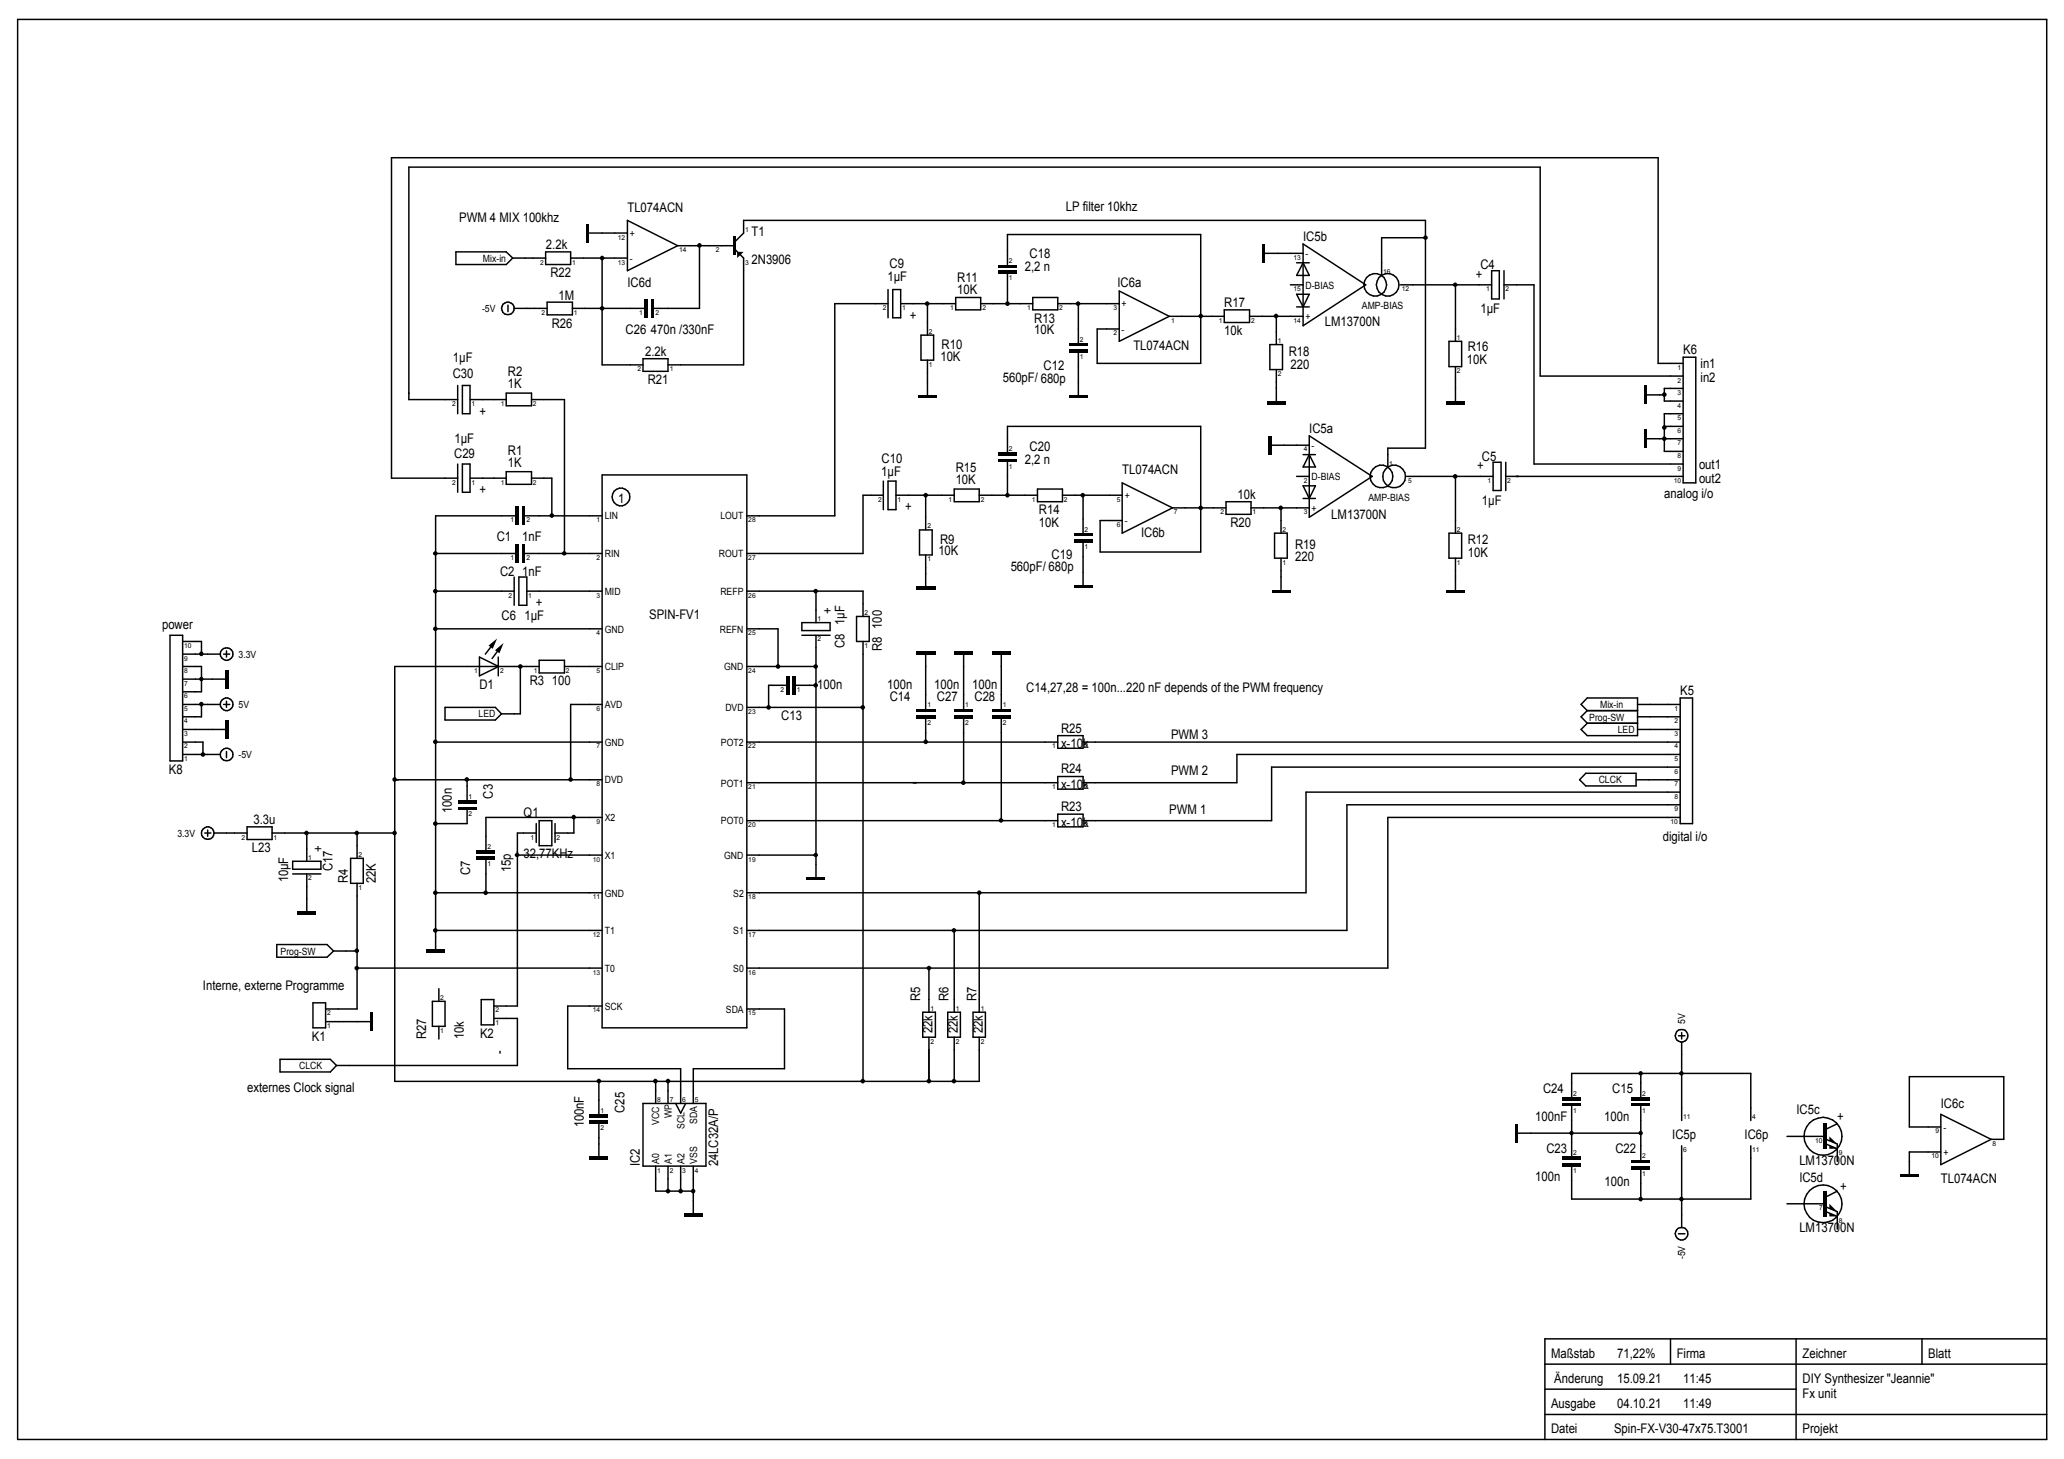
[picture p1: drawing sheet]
<svg xmlns="http://www.w3.org/2000/svg" width="297mm" height="210mm" viewBox="0 0 297 210" stroke-linecap="round" stroke-linejoin="round" font-family="sans-serif">
<g fill="none" stroke="#000" stroke-width=".21">
<path d="M2.5 2.8h292.1v204.3h-292.1zM65.6 36.2h7.3l.9 .9-.9 1h-7.3zM73.8 37.1h4.7M78.5 36.2h3.6v1.9h-3.6zM82.1 37.1h8.2M84.8 33.5h5.5M86.7 37.1v15.4h5.8M90.3 31.7l7.2 3.6-7.2 3.6zM97.5 35.3h8.2M100.7 35.3v9.1h-6.6M105.7 35.8l1.3 1.3v15.4h-10.9M105.7 34.9l1.3-1.4v-1.8h98.1v32.8h-5.4v2.7"/>
<path d="M145 38.1v-4.4h27.8v18.6h-14.9v-5h3.2M145 39.4v4.3M182.1 36.4h5.4M186.6 37.8h1.8M187.5 35.1l9.1 5.9-9.1 5.9zM187.5 37.8l.9 1.8h-1.8zM205.1 34.2h-6.3v5.4M214.7 38.9h1.1v4.1h-1.1zM216.4 38.9v4.1M65.9 55.5v4M66.5 55.5h1.1v4h-1.1zM67.6 57.5h5.3"/>
<path d="M72.9 56.6h3.6v1.8h-3.6zM73.1 43.9v.9M74 44.4h4.7M76.5 57.5h4.7v22.1M78.7 43.5h3.7v1.8h-3.7zM82.4 44.4h10.3M92.5 51.6h3.6v1.8h-3.6zM127.8 43.7h-7.7v30.5h-12.6M127.8 41.7v4M128.5 41.7h1.1v4h-1.1zM129.6 43.7h7.9M132.5 48.2h1.9v3.6h-1.9z"/>
<path d="M133.5 43.7v4.5M133.5 51.8v5M137.5 42.8h3.6v1.8h-3.6zM141.1 43.7h7.5M148.6 42.8h3.6v1.8h-3.6zM152.2 43.7h8.9M155.2 43.7v5.7M155.2 50.7v6.1M161.1 41.9l7.2 3.6-7.2 3.6zM168.3 45.5h7.9M176.2 44.6h3.6v1.8h-3.6zM179.8 45.5h7.7"/>
<path d="M182.7 49.6h1.9v3.6h-1.9zM183.7 45.5v4.1M183.7 53.2v4.5M185.7 41h1.8M186.6 44.2h1.8M186.6 42.3h1.8l-.9 1.9zM201.5 41h13.2M208.5 49.1h1.9v3.6h-1.9zM209.5 41v8.1M209.5 52.7v5M216.4 41h4.4v25.8h21.4M237 56.8h2.5"/>
<path d="M242.2 59.5h-2.7v5.4h2.7M242.2 55.9h-2.7v1.8h2.7M242.2 54.1h-20.5v-30.1h-162.9v33.5h7.1M242.2 52.3h-3.6v-29.6h-182.3v46.1h9.6M242.2 51.4h1.8v18.1h-1.8zM62.7 79.6h11.5M65.9 66.8v4M66.5 66.8h1.1v4h-1.1zM67.6 68.8h5.3M72.9 67.9h3.6v1.8h-3.6zM74.2 74.2h-11.5v62.4M75.6 79.6h11.1"/>
<path d="M75.6 74.2h11.1M76.5 68.8h2.9v5.4M86.7 68.3h20.8v79.6h-20.8zM127.1 71.2h-2.9v8.4h-16.7M127.1 69.2v4.1M127.8 69.2h1.1v4.1h-1.1zM128.9 71.2h8.4M132.3 76.2h1.9v3.6h-1.9zM133.2 71.2v5M133.2 79.8v4.6M137.3 70.4h3.6v1.8h-3.6zM140.9 71.2h8.4"/>
<path d="M145 65.2v-3.9h27.8v18.1h-14.5v-4.5h3.2M145 66.5v4.7M149.3 70.4h3.6v1.8h-3.6zM152.9 71.2h8.6M155.9 71.2v5.5M155.9 78.1v6.1M161.5 69.5l7.2 3.6-7.2 3.6zM168.7 73.1h7.7M176.4 72.2h3.6v1.8h-3.6zM180 73.1h8.4M183 64.1h5.4M183.4 76.7h1.8v3.6h-1.8z"/>
<path d="M184.4 73.1v3.6M186.6 68.5h1.8M187.5 65.4h1.8M187.5 71.7h1.8M187.5 69.9h1.8l-.9 1.8zM188.4 62.7l9.1 5.8-9.1 5.9zM188.4 65.4l.9 1.8h-1.8zM202.4 68.5h12.5M208.5 76.7h1.9v3.6h-1.9zM209.5 68.5v8.2M214.9 66.5h1.1v4.1h-1.1zM216.7 68.5h25.5"/>
<path d="M216.7 66.5v4.1M237 63.1h5.2M239.5 61.3h2.7M24.5 91.4h1.8v18.1h-1.8zM26.3 94.1h5.4M26.3 97.7h6.1M26.3 92.3h2.7v1.8M26.3 95.9h2.7v3.6h-2.7M32.2 94.1h.9M32.6 93.6v.9M62.7 85h11.3M62.7 90.5h24"/>
<path d="M69 94.5l2.8 1.4-2.8 1.3zM71 92.6l-1.2 1.5M71.7 94.5v2.7M71.9 93.3l-1.1 1.4M74 83v4.1M74.7 83h1.1v4.1h-1.1zM74.9 95.9v6.8h-2.7M75.8 85h10.9M77.6 95h3.6v1.8h-3.6zM77.6 95.9h-20.8v59.7h84.1v-6.4M81.2 95.9h5.5M107.5 95.9h9.9"/>
<path d="M107.5 85h16.7v3.7M107.5 90.5h4.5v5.4M113.1 98.6h-2.5v3.2M114.5 98.6h2.9M115.4 91.4h4.1M115.4 89.6h4.1v1.1h-4.1zM117.4 85v4.6M117.4 91.4v34.8M123.3 88.7h1.8v3.6h-1.8zM124.2 92.3v63.3M133.2 94.1v7.9M138.7 94.1v7.9"/>
<path d="M144.1 94.1v7.9M184.4 80.3v4.5M209.5 80.3v4.5M26.3 101.3h5.4M26.3 104.9h6.1M26.3 108.5h5.4M26.3 106.8h2.9v1.7M29 101.3v1.8h-2.7M29.5 119.8h.8M29.9 119.4v.9M30.8 119.8h4.8M32.2 101.3h.9"/>
<path d="M32.6 100.9v.9M32.6 108.1v.9M35.6 119h3.6v1.8h-3.6zM39.2 119.8h17.6M44.2 119.8v4.1M51.4 119.8v3.7M56.8 112.2h29.9M62.7 106.8h24M64 101.8h7.3l.9 .9-.9 .9h-7.3zM67.2 116.5v2h-4.5M67.2 112.2v2.9M77.2 119.8h-2.7v24.9h-3.4"/>
<path d="M77.2 118.5v2.7M77.6 118.1h1.8v3.6h-1.8zM79.9 118.5v2.7M82.6 117.6v2.2h-2.7M86.7 101.3h-4.6v10.9M86.7 117.6h-16.8v4.7M107.5 106.8h44.7M107.5 101.8h16.7M107.5 112.6h44.7M107.5 118.1h44.7M133.2 103.4v3.4M138.7 103.4v9.2"/>
<path d="M144.1 103.4v14.7M152.2 117.1h3.7v1.9h-3.7zM152.2 105.8h3.7v1.9h-3.7zM152.2 111.7h3.7v1.8h-3.7zM155.9 106.8h85.9M228.2 111.3h7.3v1.8h-7.3l-.9-.9zM228.4 102.2l-.9-.9 .9-.9h7.3v5.4h-7.3l-.9-.9 .9-.8M228.4 102.2h7.3M228.4 102.2l-.9 .9 .9 1M228.4 104.1h7.3M235.5 112.2h6.3M235.7 103.1h6.1"/>
<path d="M235.7 101.3h6.1M235.7 104.9h6.1M241.8 100.4h1.8v18.1h-1.8zM241.8 108.5h-63.8v4.1h-22.1M241.8 117.6h-42.1v21.7h-92.2M241.8 115.8h-48v18.1h-86.3M241.8 114h-53.8v14.4h-80.5M241.8 110.4h-58.8v7.7h-27.1M39.8 135.9h7.3l.9 .9-.9 .9h-7.3zM42.1 125.7h4.1M42.1 123.9h4.1v1.2h-4.1zM44.2 125.7v5.4"/>
<path d="M48 136.8h3.4M50.5 123.5h1.8v3.6h-1.8zM51.4 127.1v18.1h-4.5M51.4 139.3h35.3M62.7 128.4h24M62.7 133.9h24M69.9 123.7v4.7M74.5 123h12.2M107.5 123h9.9M133.7 139.3v6.3M137.3 133.9v11.7M140.9 128.4v17.2"/>
<path d="M40.3 152.4h7.2l.9 .9-.9 .9h-7.2zM45 144.3h1.9v3.6h-1.9zM46.9 147h6.3M62.2 144.1h1.8v3.6h-1.8zM63.2 142.2v1.9M63.2 147.7v1.8M69.3 143.8h1.8v3.6h-1.8zM71.1 146.5h3.4v6.8h-26.1M72 151.3v.2M86.2 155.6v4.7M86.7 144.7h-5v9.1h16.3v4.9M92.5 158.7h9.1v9.1h-9.1z"/>
<path d="M94.4 155.6v3.1M96.1 155.6v3.1M97.2 158.7l.8 1.4 .7-1.4M107.5 145.2h5.4v8.6h-13.1v4.9M132.8 145.6h1.8v3.6h-1.8zM133.7 149.2v6.4M136.4 145.6h1.8v3.6h-1.8zM137.3 149.2v6.4M140 145.6h1.8v3.6h-1.8zM226.2 157.8v-3.4h25.8v6.8M226.2 159.2v7.2M236.1 154.4v3.4"/>
<path d="M236.1 159.2v7.7M241.6 149h.9M242 148.5v1M242 149.9v11.3M86.2 161.7v4.7M94.4 167.8v3.6h5.4M96.1 167.8v3.6M98 167.8v3.6M99.8 167.8v6.7M218.5 163h17.6M236.1 168.2v4.3M241.6 177.5h.9"/>
<path d="M242 164.8v11.8M252 164.8v7.7h-25.8v-4.7M257.2 173.2h5.4M257.2 163.5h5.4M262.8 163.9l1.6 .7v2.5M262.8 173.7l1.6 .6v2.5M262.8 174.3l1.6 .7M262.8 164.6l1.6 .7M264.4 171.4l-1.5 .7M264.4 161.7l-1.5 .7M279.3 162.1h-4.5v-7.2h13.6v9h-1.8M279.3 165.7h-4.5v3.2"/>
<path d="M279.3 160.3l7.3 3.6-7.3 3.7zM222.3 199.9h36.2M222.3 196.3h72.3M240.4 192.6v3.7M258.5 192.6v14.5M276.6 192.6v3.7M294.6 192.6h-72.3v14.5M222.3 203.5h72.3"/>
<circle cx="73.1" cy="44.4" r=".9"/>
<circle cx="197.9" cy="41" r="1.62"/>
<circle cx="199.7" cy="41" r="1.64"/>
<circle cx="89.4" cy="71.5" r="1.3"/>
<circle cx="198.8" cy="68.5" r="1.64"/>
<circle cx="200.7" cy="68.5" r="1.63"/>
<circle cx="32.6" cy="94.1" r=".9"/>
<circle cx="29.9" cy="119.9" r=".9"/>
<circle cx="32.6" cy="101.3" r=".9"/>
<circle cx="32.6" cy="108.6" r=".9"/>
<circle cx="242" cy="149" r=".91"/>
<circle cx="242" cy="177.5" r=".92"/>
<circle cx="262.4" cy="163.5" r="2.73"/>
<circle cx="262.4" cy="173.2" r="2.72"/>
</g>
<g fill="#000">
<path d="M106.1 36.2h.9l-.9 .9zM70.3 92.9l1.2-1-.6 1.4zM71.2 93.6l1.3-1.1-.6 1.5zM263.3 174.5l1.1 .5h-1.1zM263.3 173.2l1.1 1.1-1.1-.4zM263.3 164.8l1.1 .5h-1.1zM263.3 163.5l1.1 1.1-1.1-.4z"/>
<path d="M143.6 38.9h2.7v.5h-2.7z" fill-rule="evenodd"/>
<path d="M92.7 43h.5v2.7h-.5z" fill-rule="evenodd"/>
<path d="M153.8 50.2h2.7v.5h-2.7z" fill-rule="evenodd"/>
<path d="M182.3 57.7h2.7v.5h-2.7z" fill-rule="evenodd"/>
<path d="M208.1 57.7h2.7v.5h-2.7z" fill-rule="evenodd"/>
<path d="M74.2 78.3h.5v2.7h-.5z" fill-rule="evenodd"/>
<path d="M74.2 72.9h.5v2.7h-.5z" fill-rule="evenodd"/>
<path d="M143.6 65.2h2.7v.4h-2.7z" fill-rule="evenodd"/>
<path d="M154.5 77.6h2.7v.5h-2.7z" fill-rule="evenodd"/>
<path d="M182.5 62.7h.5v2.7h-.5z" fill-rule="evenodd"/>
<path d="M32.4 96.4h.4v2.7h-.4z" fill-rule="evenodd"/>
<path d="M113.1 97.2h.5v2.7h-.5z" fill-rule="evenodd"/>
<path d="M114 97.2h.5v2.7h-.5z" fill-rule="evenodd"/>
<path d="M131.9 93.6h2.7v.5h-2.7z" fill-rule="evenodd"/>
<path d="M131.9 84.4h2.7v.4h-2.7z" fill-rule="evenodd"/>
<path d="M137.3 93.6h2.7v.5h-2.7z" fill-rule="evenodd"/>
<path d="M142.7 93.6h2.8v.5h-2.8z" fill-rule="evenodd"/>
<path d="M32.4 103.6h.4v2.7h-.4z" fill-rule="evenodd"/>
<path d="M65.9 115.1h2.7v.5h-2.7z" fill-rule="evenodd"/>
<path d="M131.9 102.9h2.7v.5h-2.7z" fill-rule="evenodd"/>
<path d="M137.3 102.9h2.7v.5h-2.7z" fill-rule="evenodd"/>
<path d="M142.7 102.9h2.8v.5h-2.8z" fill-rule="evenodd"/>
<path d="M42.8 131.1h2.7v.5h-2.7z" fill-rule="evenodd"/>
<path d="M61.3 136.6h2.7v.4h-2.7z" fill-rule="evenodd"/>
<path d="M68.6 122.3h2.7v.5h-2.7z" fill-rule="evenodd"/>
<path d="M68.6 123.2h2.7v.5h-2.7z" fill-rule="evenodd"/>
<path d="M224.8 157.8h2.7v.5h-2.7z" fill-rule="evenodd"/>
<path d="M234.8 157.8h2.7v.5h-2.7z" fill-rule="evenodd"/>
<path d="M84.8 166.4h2.7v.5h-2.7z" fill-rule="evenodd"/>
<path d="M84.8 161.2h2.7v.5h-2.7z" fill-rule="evenodd"/>
<path d="M84.8 160.3h2.7v.5h-2.7z" fill-rule="evenodd"/>
<path d="M98.4 174.5h2.7v.5h-2.7z" fill-rule="evenodd"/>
<path d="M224.8 166.4h2.7v.5h-2.7z" fill-rule="evenodd"/>
<path d="M224.8 167.3h2.7v.5h-2.7z" fill-rule="evenodd"/>
<path d="M234.8 167.8h2.7v.4h-2.7z" fill-rule="evenodd"/>
<path d="M262.4 171.4h.5v3.6h-.5z" fill-rule="evenodd"/>
<path d="M262.4 161.7h.5v3.6h-.5z" fill-rule="evenodd"/>
<circle cx="86.7" cy="37.1" r=".33"/>
<circle cx="100.7" cy="35.3" r=".33"/>
<circle cx="205.2" cy="34.2" r=".33"/>
<circle cx="86.7" cy="44.4" r=".33"/>
<circle cx="133.4" cy="43.7" r=".33"/>
<circle cx="145" cy="43.7" r=".33"/>
<circle cx="155.2" cy="43.7" r=".33"/>
<circle cx="172.8" cy="45.5" r=".33"/>
<circle cx="183.6" cy="45.5" r=".33"/>
<circle cx="209.4" cy="41" r=".33"/>
<circle cx="239.5" cy="56.8" r=".33"/>
<circle cx="62.7" cy="79.6" r=".33"/>
<circle cx="79.4" cy="74.2" r=".33"/>
<circle cx="81.2" cy="79.6" r=".33"/>
<circle cx="133.2" cy="71.2" r=".33"/>
<circle cx="145" cy="71.2" r=".33"/>
<circle cx="155.8" cy="71.2" r=".33"/>
<circle cx="172.8" cy="73.1" r=".33"/>
<circle cx="184.3" cy="73.1" r=".33"/>
<circle cx="209.4" cy="68.5" r=".33"/>
<circle cx="239.5" cy="61.5" r=".33"/>
<circle cx="239.5" cy="63.1" r=".33"/>
<circle cx="29" cy="94.1" r=".33"/>
<circle cx="29" cy="97.7" r=".32"/>
<circle cx="62.7" cy="90.5" r=".33"/>
<circle cx="62.7" cy="85" r=".33"/>
<circle cx="74.9" cy="95.9" r=".33"/>
<circle cx="112" cy="95.9" r=".33"/>
<circle cx="117.4" cy="95.9" r=".33"/>
<circle cx="117.4" cy="85" r=".33"/>
<circle cx="117.4" cy="98.6" r=".33"/>
<circle cx="29" cy="101.3" r=".33"/>
<circle cx="29.2" cy="108.5" r=".33"/>
<circle cx="44.1" cy="119.8" r=".33"/>
<circle cx="51.4" cy="119.8" r=".33"/>
<circle cx="56.8" cy="119.8" r=".33"/>
<circle cx="56.8" cy="112.1" r=".33"/>
<circle cx="62.7" cy="106.7" r=".33"/>
<circle cx="62.7" cy="118.5" r=".33"/>
<circle cx="67.2" cy="112.1" r=".33"/>
<circle cx="82.1" cy="112.1" r=".33"/>
<circle cx="82.6" cy="117.6" r=".33"/>
<circle cx="110.6" cy="101.8" r=".33"/>
<circle cx="124.2" cy="101.8" r=".33"/>
<circle cx="133.2" cy="106.7" r=".33"/>
<circle cx="138.6" cy="112.6" r=".33"/>
<circle cx="144.1" cy="118" r=".33"/>
<circle cx="51.4" cy="136.8" r=".33"/>
<circle cx="51.4" cy="139.3" r=".33"/>
<circle cx="62.7" cy="133.9" r=".33"/>
<circle cx="62.7" cy="128.4" r=".33"/>
<circle cx="69.9" cy="128.4" r=".33"/>
<circle cx="74.4" cy="123" r=".33"/>
<circle cx="117.4" cy="123" r=".33"/>
<circle cx="133.7" cy="139.3" r=".33"/>
<circle cx="137.3" cy="133.9" r=".33"/>
<circle cx="140.9" cy="128.4" r=".33"/>
<circle cx="86.2" cy="155.5" r=".33"/>
<circle cx="94.3" cy="155.5" r=".33"/>
<circle cx="96.1" cy="155.5" r=".33"/>
<circle cx="124.2" cy="155.5" r=".33"/>
<circle cx="133.7" cy="155.5" r=".33"/>
<circle cx="137.3" cy="155.5" r=".33"/>
<circle cx="236.1" cy="154.4" r=".32"/>
<circle cx="242" cy="154.4" r=".33"/>
<circle cx="96.1" cy="171.4" r=".33"/>
<circle cx="98" cy="171.4" r=".33"/>
<circle cx="99.7" cy="171.4" r=".33"/>
<circle cx="226.2" cy="163" r=".32"/>
<circle cx="236.1" cy="172.5" r=".33"/>
<circle cx="236.1" cy="163" r=".32"/>
<circle cx="242" cy="172.5" r=".33"/>
</g>
<g fill="none" stroke="#000" stroke-width=".42">
<path d="M84.6 32.2v2.7M143.6 38.3h2.7M181.9 35.1v2.7M93.9 43v2.7M132.1 57h2.7M153.8 57h2.7M153.8 49.6h2.7M236.8 55.5v2.7M75.3 72.9v2.7M75.3 78.3v2.7M143.6 66.3h2.7M154.5 76.9h2.7"/>
<path d="M236.8 61.8v2.7M154.5 84.4h2.7M183 85h2.7M208.1 85h2.7M65.9 116.2h2.7M131.9 102.2h2.7M137.3 102.2h2.7M142.7 102.2h2.8M116.1 126.4h2.7M53.4 145.6v2.7M224.8 159h2.7M234.8 159h2.7"/>
<path d="M218.3 161.7v2.7M234.8 167.1h2.7M273.4 169.1h2.7"/>
</g>
<path d="M105.7 34v2.7" fill="none" stroke="#000" stroke-width=".34"/>
<g font-size="1.9">
<text x="66.1" y="32">PWM 4 MIX 100khz</text>
<text x="78.6" y="35.9">2.2k</text>
<text x="90.3" y="30.4">TL074ACN</text>
<text x="108.2" y="34">T1</text>
<text x="153.4" y="30.4">LP filter 10khz</text>
<text x="187.5" y="34.7">IC5b</text>
<text x="79.2" y="39.9">R22</text>
<text x="90.3" y="41.3">IC6d</text>
<text x="108.2" y="37.9">2N3906</text>
<text x="127.7" y="40.4">1µF</text>
<text x="128" y="38.6">C9</text>
<text x="137.7" y="40.5">R11</text>
<text x="147.5" y="38.9">2,2 n</text>
<text x="148.2" y="37.1">C18</text>
<text x="160.8" y="41.3">IC6a</text>
<text x="212.4" y="40.1">+</text>
<text x="213.1" y="38.7">C4</text>
<text x="79.4" y="47.2">R26</text>
<text x="80.4" y="43.1">1M</text>
<text x="130.9" y="46">+</text>
<text x="137.7" y="42.3">10K</text>
<text x="148.8" y="46.4">R13</text>
<text x="176.2" y="44.2">R17</text>
<text x="190.7" y="46.9">LM13700N</text>
<text x="213.1" y="45">1µF</text>
<text x="65.2" y="52.1">1µF</text>
<text x="90" y="48">C26</text>
<text x="92.8" y="51.2">2.2k</text>
<text x="93.7" y="48">470n /330nF</text>
<text x="135.3" y="51.9">10K</text>
<text x="135.5" y="50.2">R10</text>
<text x="148.8" y="48">10K</text>
<text x="150.2" y="53.3">C12</text>
<text x="163.1" y="50.3">TL074ACN</text>
<text x="176.2" y="48.2">10k</text>
<text x="185.5" y="51.2">R18</text>
<text x="185.7" y="53">220</text>
<text x="211.1" y="52.4">10K</text>
<text x="211.2" y="50.5">R16</text>
<text x="242.2" y="50.9">K6</text>
<text x="244.7" y="53">in1</text>
<text x="65.1" y="54.4">C30</text>
<text x="69" y="59.8">+</text>
<text x="73.1" y="55.9">1K</text>
<text x="73.1" y="54.1">R2</text>
<text x="93.2" y="55.3">R21</text>
<text x="144.3" y="55">560pF/ 680p</text>
<text x="244.7" y="55">in2</text>
<text x="65.4" y="65.9">C29</text>
<text x="65.4" y="63.8">1µF</text>
<text x="73.1" y="65.4">R1</text>
<text x="148.2" y="64.9">C20</text>
<text x="188.4" y="62.2">IC5a</text>
<text x="69" y="71.1">+</text>
<text x="73.1" y="67.2">1K</text>
<text x="126.8" y="68.4">1µF</text>
<text x="126.9" y="66.6">C10</text>
<text x="137.5" y="69.7">10K</text>
<text x="137.5" y="67.9">R15</text>
<text x="147.5" y="66.8">2,2 n</text>
<text x="161.5" y="68.2">TL074ACN</text>
<text x="178.1" y="71.8">10k</text>
<text x="212.6" y="67.6">+</text>
<text x="213.3" y="66.3">C5</text>
<text x="239.5" y="71.7">analog i/o</text>
<text x="244.5" y="69.5">out2</text>
<text x="244.5" y="67.4">out1</text>
<text x="71.5" y="77.8">C1</text>
<text x="75.1" y="77.8">1nF</text>
<text x="88.9" y="72.4">1</text>
<text x="130.3" y="73.6">+</text>
<text x="149.5" y="75.8">10K</text>
<text x="149.5" y="74">R14</text>
<text x="164.2" y="77.2">IC6b</text>
<text x="177.1" y="75.9">R20</text>
<text x="191.6" y="74.7">LM13700N</text>
<text x="213.3" y="72.6">1µF</text>
<text x="72" y="82.8">C2</text>
<text x="75.1" y="82.8">1nF</text>
<text x="135" y="79.8">10K</text>
<text x="135.3" y="78.3">R9</text>
<text x="145.5" y="82.1">560pF/ 680p</text>
<text x="151.3" y="80.4">C19</text>
<text x="186.4" y="80.8">220</text>
<text x="186.4" y="79">R19</text>
<text x="211.2" y="80.1">10K</text>
<text x="211.2" y="78.3">R12</text>
<text x="72.2" y="89.2">C6</text>
<text x="75.5" y="89.2">1µF</text>
<text x="77.1" y="87.4">+</text>
<text x="93.4" y="89.1">SPIN-FV1</text>
<text x="119.8" y="88.3" transform="rotate(-90 119.8 88.3)">+</text>
<text x="121.5" y="89.9" transform="rotate(-90 121.5 89.9)">1µF</text>
<text x="23.3" y="90.5">power</text>
<text x="121.5" y="93.2" transform="rotate(-90 121.5 93.2)">C8</text>
<text x="126.9" y="93.6" transform="rotate(-90 126.9 93.6)">R8</text>
<text x="126.9" y="90.5" transform="rotate(-90 126.9 90.5)">100</text>
<text x="69" y="99.1">D1</text>
<text x="76.2" y="98.6">R3</text>
<text x="79.4" y="98.6">100</text>
<text x="117.6" y="99.1">100n</text>
<text x="127.7" y="99.1">100n</text>
<text x="128.1" y="100.9">C14</text>
<text x="134.4" y="99.1">100n</text>
<text x="134.8" y="100.9">C27</text>
<text x="139.9" y="99.1">100n</text>
<text x="140.2" y="100.9">C28</text>
<text x="147.7" y="99.5">C14,27,28 = 100n...220 nF depends of the PWM frequency</text>
<text x="241.8" y="99.9">K5</text>
<text x="112.4" y="103.6">C13</text>
<text x="152.7" y="107.7">x-10k</text>
<text x="152.7" y="105.4">R25</text>
<text x="168.5" y="106.3">PWM 3</text>
<text x="24.3" y="111.3">K8</text>
<text x="152.7" y="113.5">x-10k</text>
<text x="152.7" y="111.3">R24</text>
<text x="168.5" y="111.5">PWM 2</text>
<text x="36.5" y="118.6">3.3u</text>
<text x="65" y="117" transform="rotate(-90 65 117)">100n</text>
<text x="70.9" y="114.9" transform="rotate(-90 70.9 114.9)">C3</text>
<text x="75.4" y="117.6">Q1</text>
<text x="152.7" y="119">x-10k</text>
<text x="152.7" y="116.7">R23</text>
<text x="168.3" y="117.1">PWM 1</text>
<text x="36.2" y="122.6">L23</text>
<text x="46.5" y="122.6" transform="rotate(-90 46.5 122.6)">+</text>
<text x="47.8" y="125.3" transform="rotate(-90 47.8 125.3)">C17</text>
<text x="67.6" y="125.9" transform="rotate(-90 67.6 125.9)">C7</text>
<text x="73.5" y="125.5" transform="rotate(-90 73.5 125.5)">15p</text>
<text x="75.4" y="123.5">32,77KHz</text>
<text x="239.3" y="121">digital i/o</text>
<text x="41.5" y="127" transform="rotate(-90 41.5 127)">10µF</text>
<text x="50" y="127.1" transform="rotate(-90 50 127.1)">R4</text>
<text x="54.1" y="127.1" transform="rotate(-90 54.1 127.1)">22K</text>
<text x="29.2" y="142.5">Interne, externe Programme</text>
<text x="44.9" y="149.8">K1</text>
<text x="61.3" y="149.5" transform="rotate(-90 61.3 149.5)">R27</text>
<text x="66.8" y="149.5" transform="rotate(-90 66.8 149.5)">10k</text>
<text x="69.1" y="149.3">K2</text>
<text x="132.4" y="144.1" transform="rotate(-90 132.4 144.1)">R5</text>
<text x="134.2" y="148.7" transform="rotate(-90 134.2 148.7)">22k</text>
<text x="136.5" y="144.1" transform="rotate(-90 136.5 144.1)">R6</text>
<text x="137.8" y="148.7" transform="rotate(-90 137.8 148.7)">22k</text>
<text x="140.5" y="144.1" transform="rotate(-90 140.5 144.1)">R7</text>
<text x="141.4" y="148.7" transform="rotate(-90 141.4 148.7)">22k</text>
<text x="35.6" y="157.1">externes Clock signal</text>
<text x="89.9" y="160.1" transform="rotate(-90 89.9 160.1)">C25</text>
<text x="220.9" y="161.3">100nF</text>
<text x="222.1" y="157.2">C24</text>
<text x="230.9" y="161.3">100n</text>
<text x="232" y="157.2">C15</text>
<text x="258.5" y="160.3">IC5c</text>
<text x="264.4" y="161.2">+</text>
<text x="279.3" y="159.4">IC6c</text>
<text x="84" y="162.2" transform="rotate(-90 84 162.2)">100nF</text>
<text x="92.1" y="167.8" transform="rotate(-90 92.1 167.8)">IC2</text>
<text x="103.4" y="167.8" transform="rotate(-90 103.4 167.8)">24LC32A/P</text>
<text x="222.5" y="165.8">C23</text>
<text x="232.5" y="165.8">C22</text>
<text x="240.7" y="163.9">IC5p</text>
<text x="251.1" y="163.9">IC6p</text>
<text x="258.9" y="167.6">LM13700N</text>
<text x="220.9" y="169.9">100n</text>
<text x="230.9" y="170.6">100n</text>
<text x="258.9" y="170">IC5d</text>
<text x="264.8" y="171.4">+</text>
<text x="279.3" y="170.3">TL074ACN</text>
<text x="258.9" y="177.2">LM13700N</text>
<text x="223.2" y="195.3">Maßstab</text>
<text x="232.7" y="195.3">71,22%</text>
<text x="241.3" y="195.3">Firma</text>
<text x="259.4" y="195.3">Zeichner</text>
<text x="277.5" y="195.3">Blatt</text>
<text x="223.2" y="202.6">Ausgabe</text>
<text x="223.7" y="199">Änderung</text>
<text x="232.7" y="202.6">04.10.21</text>
<text x="232.7" y="199">15.09.21</text>
<text x="242.2" y="202.6">11:49</text>
<text x="242.2" y="199">11:45</text>
<text x="259.4" y="199">DIY Synthesizer &quot;Jeannie&quot;</text>
<text x="259.4" y="201.1">Fx unit</text>
<text x="223.2" y="206.2">Datei</text>
<text x="232.3" y="206.2">Spin-FX-V30-47x75.T3001</text>
<text x="259.4" y="206.2">Projekt</text>
</g>
<g font-size="1.4">
<text x="90.6" y="34.1">+</text>
<text x="69.5" y="37.7">Mix-in</text>
<text x="90.6" y="37.7">-</text>
<text x="187.9" y="37">-</text>
<text x="187.9" y="41.5">D-BIAS</text>
<text x="69.4" y="44.9">-5V</text>
<text x="161.4" y="44.2">+</text>
<text x="161.4" y="47.8">-</text>
<text x="187.9" y="46">+</text>
<text x="196" y="44.4">AMP-BIAS</text>
<text x="188.8" y="64.6">-</text>
<text x="161.9" y="71.8">+</text>
<text x="188.8" y="69.1">D-BIAS</text>
<text x="87" y="74.7">LIN</text>
<text x="103.7" y="74.7">LOUT</text>
<text x="161.9" y="75.4">-</text>
<text x="188.8" y="73.6">+</text>
<text x="196.9" y="72">AMP-BIAS</text>
<text x="87" y="80.2">RIN</text>
<text x="103.5" y="80.2">ROUT</text>
<text x="87" y="85.6">MID</text>
<text x="103.7" y="85.6">REFP</text>
<text x="34.3" y="94.6">3.3V</text>
<text x="87" y="91">GND</text>
<text x="103.6" y="91">REFN</text>
<text x="34.3" y="101.9">5V</text>
<text x="87" y="101.9">AVD</text>
<text x="87" y="96.4">CLIP</text>
<text x="104.2" y="96.4">GND</text>
<text x="230.3" y="101.9">Mix-in</text>
<text x="68.9" y="103.2">LED</text>
<text x="87" y="107.3">GND</text>
<text x="103.8" y="107.3">POT2</text>
<text x="104.4" y="102.3">DVD</text>
<text x="228.7" y="103.7">Prog-SW</text>
<text x="232.8" y="105.5">LED</text>
<text x="34.3" y="109.1">-5V</text>
<text x="87" y="112.7">DVD</text>
<text x="103.8" y="113.2">POT1</text>
<text x="230.1" y="112.7">CLCK</text>
<text x="87" y="118.1">X2</text>
<text x="103.8" y="118.6">POT0</text>
<text x="25.5" y="120.4">3.3V</text>
<text x="87" y="123.6">X1</text>
<text x="104.2" y="123.6">GND</text>
<text x="87" y="129">GND</text>
<text x="105.5" y="129">S2</text>
<text x="40.4" y="137.3">Prog-SW</text>
<text x="87" y="134.4">T1</text>
<text x="105.5" y="134.4">S1</text>
<text x="87" y="139.8">T0</text>
<text x="105.5" y="139.8">S0</text>
<text x="87" y="145.2">SCK</text>
<text x="104.5" y="145.7">SDA</text>
<text x="242.5" y="147.3" transform="rotate(-90 242.5 147.3)">5V</text>
<text x="43" y="153.8">CLCK</text>
<text x="94.9" y="161.8" transform="rotate(-90 94.9 161.8)">VCC</text>
<text x="96.7" y="160.9" transform="rotate(-90 96.7 160.9)">WP</text>
<text x="100.3" y="161.7" transform="rotate(-90 100.3 161.7)">SDA</text>
<text x="94.9" y="167.4" transform="rotate(-90 94.9 167.4)">A0</text>
<text x="96.7" y="167.4" transform="rotate(-90 96.7 167.4)">A1</text>
<text x="98.5" y="167.4" transform="rotate(-90 98.5 167.4)">A2</text>
<text x="98.5" y="162.5" transform="rotate(-90 98.5 162.5)">SCL</text>
<text x="100.3" y="167.4" transform="rotate(-90 100.3 167.4)">VSS</text>
<text x="279.7" y="166.3">+</text>
<text x="279.7" y="162.6">-</text>
<text x="242.5" y="181.2" transform="rotate(-90 242.5 181.2)">-5V</text>
</g>
<g font-size="1">
<text x="88.9" y="34.5">12</text>
<text x="107.2" y="33.3">1</text>
<text x="77.7" y="38.1">2</text>
<text x="82.3" y="38.1">1</text>
<text x="88.9" y="38.1">13</text>
<text x="97.7" y="36.2">14</text>
<text x="103" y="36.2">2</text>
<text x="107.2" y="38.1">3</text>
<text x="145.2" y="37.8">2</text>
<text x="145.2" y="40.3">1</text>
<text x="186.1" y="37.4">13</text>
<text x="186.1" y="41.9">15</text>
<text x="199" y="39.4">16</text>
<text x="201.8" y="41.9">12</text>
<text x="213.9" y="41.9">1</text>
<text x="216.7" y="41.9">2</text>
<text x="77.9" y="45.3">2</text>
<text x="82.6" y="45.3">1</text>
<text x="92" y="45.3">1</text>
<text x="94.3" y="45.3">2</text>
<text x="127" y="44.6">2</text>
<text x="129.8" y="44.6">1</text>
<text x="136.7" y="44.6">1</text>
<text x="141.4" y="44.6">2</text>
<text x="147.8" y="44.6">1</text>
<text x="152.4" y="44.6">2</text>
<text x="160.3" y="44.6">3</text>
<text x="168.5" y="46.4">1</text>
<text x="175.4" y="46.4">1</text>
<text x="180" y="46.4">2</text>
<text x="186.1" y="46.4">14</text>
<text x="91.7" y="53.4">2</text>
<text x="96.4" y="53.4">1</text>
<text x="133.7" y="48">2</text>
<text x="133.7" y="52.7">1</text>
<text x="155.4" y="49.1">2</text>
<text x="155.4" y="51.6">1</text>
<text x="160.3" y="48.2">2</text>
<text x="183.9" y="49.4">1</text>
<text x="209.7" y="53.7">2</text>
<text x="209.7" y="48.9">1</text>
<text x="241.4" y="53.2">1</text>
<text x="65.1" y="58.4">2</text>
<text x="67.9" y="58.4">1</text>
<text x="72.1" y="58.4">1</text>
<text x="76.7" y="58.4">2</text>
<text x="183.9" y="54.1">2</text>
<text x="241.4" y="58.6">4</text>
<text x="241.4" y="56.8">3</text>
<text x="241.4" y="55">2</text>
<text x="145.2" y="64.9">2</text>
<text x="187.6" y="64.9">4</text>
<text x="241.4" y="65.9">8</text>
<text x="241.4" y="64.1">7</text>
<text x="241.4" y="62.2">6</text>
<text x="241.4" y="60.5">5</text>
<text x="65.1" y="69.7">2</text>
<text x="67.9" y="69.7">1</text>
<text x="72.1" y="69.7">1</text>
<text x="76.7" y="69.7">2</text>
<text x="145.2" y="67.4">1</text>
<text x="187.6" y="69.5">2</text>
<text x="199.9" y="67">1</text>
<text x="202.6" y="69.5">5</text>
<text x="214.1" y="69.5">1</text>
<text x="216.9" y="69.5">2</text>
<text x="240.9" y="69.5">10</text>
<text x="241.4" y="67.7">9</text>
<text x="73.4" y="75.1">1</text>
<text x="75.8" y="75.1">2</text>
<text x="85.8" y="75.1">1</text>
<text x="107.7" y="75.1">28</text>
<text x="126.4" y="72.2">2</text>
<text x="129.2" y="72.2">1</text>
<text x="133.5" y="76">2</text>
<text x="136.5" y="72.2">1</text>
<text x="141.1" y="72.2">2</text>
<text x="148.5" y="72.2">1</text>
<text x="153.1" y="72.2">2</text>
<text x="156.1" y="76.5">2</text>
<text x="160.7" y="72.2">5</text>
<text x="160.7" y="75.8">6</text>
<text x="168.9" y="74">7</text>
<text x="175.6" y="74">2</text>
<text x="180.3" y="74">1</text>
<text x="184.6" y="76.5">2</text>
<text x="187.6" y="74">3</text>
<text x="209.7" y="76.5">2</text>
<text x="73.4" y="80.6">1</text>
<text x="75.8" y="80.6">2</text>
<text x="85.8" y="80.6">2</text>
<text x="107.7" y="80.6">27</text>
<text x="133.5" y="80.8">1</text>
<text x="156.1" y="79">1</text>
<text x="184.6" y="81.2">1</text>
<text x="209.7" y="81.2">1</text>
<text x="73.2" y="86">2</text>
<text x="76" y="86">1</text>
<text x="85.8" y="86">3</text>
<text x="107.7" y="86">26</text>
<text x="117.6" y="89.4">1</text>
<text x="124.4" y="88.4">2</text>
<text x="26.5" y="93.2">10</text>
<text x="26.5" y="95">9</text>
<text x="85.8" y="91.4">4</text>
<text x="107.7" y="91.4">25</text>
<text x="117.6" y="92.3">2</text>
<text x="124.4" y="93.2">1</text>
<text x="26.5" y="96.8">8</text>
<text x="26.5" y="98.6">7</text>
<text x="26.5" y="100.5">6</text>
<text x="68.2" y="96.8">1</text>
<text x="72" y="96.8">2</text>
<text x="76.8" y="96.8">1</text>
<text x="81.4" y="96.8">2</text>
<text x="85.8" y="96.8">5</text>
<text x="107.7" y="96.8">24</text>
<text x="112.3" y="99.5">2</text>
<text x="114.7" y="99.5">1</text>
<text x="133.5" y="101.8">1</text>
<text x="138.9" y="101.8">1</text>
<text x="144.3" y="101.8">1</text>
<text x="26.5" y="102.2">5</text>
<text x="26.5" y="104.1">4</text>
<text x="26.5" y="105.9">3</text>
<text x="26.5" y="107.7">2</text>
<text x="85.8" y="107.7">7</text>
<text x="85.8" y="102.2">6</text>
<text x="107.7" y="102.7">23</text>
<text x="107.7" y="107.7">22</text>
<text x="133.5" y="104.3">2</text>
<text x="138.9" y="104.3">2</text>
<text x="144.3" y="104.3">2</text>
<text x="151.4" y="107.7">1</text>
<text x="156.1" y="107.7">2</text>
<text x="241" y="107.7">4</text>
<text x="241" y="105.9">3</text>
<text x="241" y="104.1">2</text>
<text x="241" y="102.2">1</text>
<text x="26.5" y="109.5">1</text>
<text x="85.8" y="113.1">8</text>
<text x="107.7" y="113.5">21</text>
<text x="151.4" y="113.5">1</text>
<text x="156.1" y="113.5">2</text>
<text x="241" y="113.1">7</text>
<text x="241" y="111.3">6</text>
<text x="241" y="109.5">5</text>
<text x="67.4" y="117.4">2</text>
<text x="67.4" y="114.9">1</text>
<text x="85.8" y="118.5">9</text>
<text x="107.7" y="119">20</text>
<text x="151.4" y="119">1</text>
<text x="156.1" y="119">2</text>
<text x="240.4" y="118.5">10</text>
<text x="241" y="116.7">9</text>
<text x="241" y="114.9">8</text>
<text x="34.8" y="120.8">2</text>
<text x="39.4" y="120.8">1</text>
<text x="44.4" y="123.7">1</text>
<text x="51.6" y="123.3">2</text>
<text x="70.1" y="122.1">2</text>
<text x="70.1" y="124.6">1</text>
<text x="76.4" y="120.8">1</text>
<text x="80.1" y="120.8">2</text>
<text x="85.3" y="124">10</text>
<text x="107.7" y="124">19</text>
<text x="44.4" y="126.7">2</text>
<text x="51.6" y="128">1</text>
<text x="85.3" y="129.4">11</text>
<text x="107.7" y="129.4">18</text>
<text x="85.3" y="134.8">12</text>
<text x="107.7" y="134.8">17</text>
<text x="63.4" y="143.8">2</text>
<text x="85.3" y="140.2">13</text>
<text x="107.7" y="140.2">16</text>
<text x="47.1" y="146.1">2</text>
<text x="47.1" y="147.9">1</text>
<text x="63.4" y="148.6">1</text>
<text x="71.3" y="145.6">2</text>
<text x="71.3" y="147.4">1</text>
<text x="85.3" y="145.6">14</text>
<text x="107.7" y="146.1">15</text>
<text x="133.9" y="145.4">1</text>
<text x="137.5" y="145.4">1</text>
<text x="141.1" y="145.4">1</text>
<text x="133.9" y="150.2">2</text>
<text x="137.5" y="150.2">2</text>
<text x="141.1" y="150.2">2</text>
<text x="86.4" y="160.1">1</text>
<text x="94.6" y="158.5">8</text>
<text x="96.4" y="158.5">7</text>
<text x="98.2" y="158.5">6</text>
<text x="100" y="158.5">5</text>
<text x="226.4" y="157.6">2</text>
<text x="226.4" y="160.1">1</text>
<text x="236.3" y="157.6">2</text>
<text x="236.3" y="160.1">1</text>
<text x="242.2" y="161">11</text>
<text x="252.2" y="161">4</text>
<text x="86.4" y="162.6">2</text>
<text x="226.4" y="166.2">2</text>
<text x="236.3" y="166.7">2</text>
<text x="242.2" y="165.8">6</text>
<text x="252.2" y="165.8">11</text>
<text x="261.2" y="164.4">10</text>
<text x="264.6" y="166.2">9</text>
<text x="278" y="166.7">10</text>
<text x="278.6" y="163">9</text>
<text x="286.8" y="164.8">8</text>
<text x="94.6" y="168.7">1</text>
<text x="96.4" y="168.7">2</text>
<text x="98.2" y="168.7">3</text>
<text x="100" y="168.7">4</text>
<text x="226.4" y="168.7">1</text>
<text x="236.3" y="169.2">1</text>
<text x="261.8" y="174.1">7</text>
<text x="264.6" y="175.9">8</text>
</g>
</svg>
